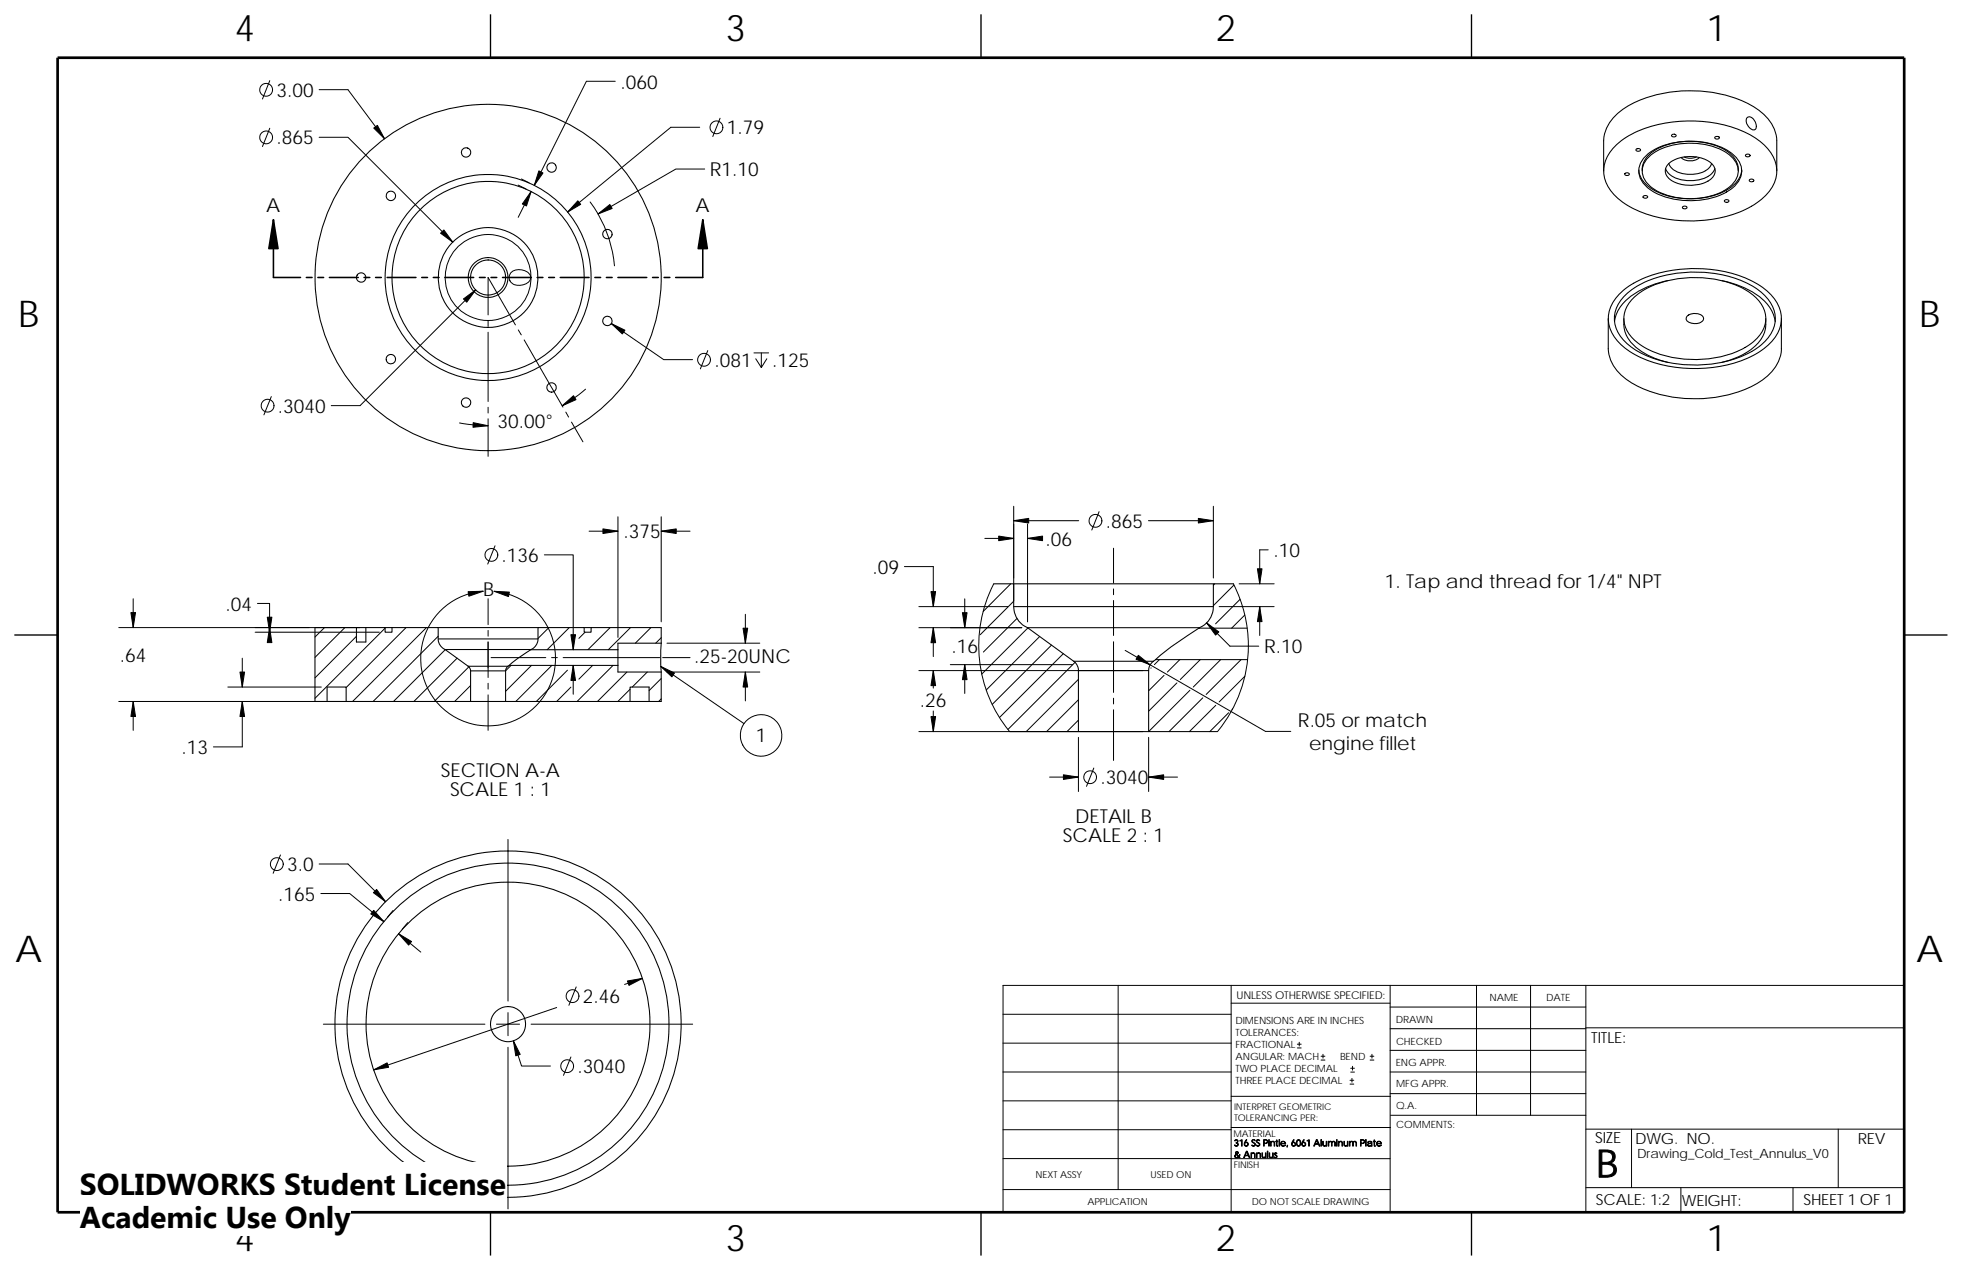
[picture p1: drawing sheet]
<svg xmlns="http://www.w3.org/2000/svg" width="432mm" height="279mm" viewBox="0 0 432 279" stroke-linecap="round" stroke-linejoin="round" font-family="sans-serif">
<g fill="none" stroke="#000" stroke-width=".22">
<path d="M59.4 17.7l-1.6 4.1M70.2 19.7h6.4l8 10.8M135.4 17.9h-6.3l-11.5 22.9M59.4 28.2l-1.6 4M70.2 30.2h6.4l23.1 23.1M114.7 39.4l1.7 .8M154 28h-6.4l-22.7 18.7M155.1 37.2h-6.4l-17.1 9.9M158.5 26l-1.6 4M112.6 59.8a2.89 2.89 0 0 1 4.2 1 2.19 2.19 0 0 1-2.7 2 1.73 1.73 0 0 1-1.8-.9 1.73 1.73 0 0 1 .3-2.1zM114 40.7l1.8 .9M116.9 42.1l-2.9 5.7"/>
<path d="M129.9 44.4a27.9 27.9 0 0 1 5.3 14.1M104.7 63.8l-25.5 25.4h-6.3M107.4 69.3v-8.3l6 10.5M107.4 70.5v1.3M107.4 73.1v15.2M114.1 72.6l.6 1.1M115.4 74.8l8.5 14.8M134.5 71.2l11.6 7.9h6.3M155.8 77.1l-1.7 4.1M165.9 77.6h3.3M166.3 78.9l1.3 2M167.6 77.6v3.3"/>
<path d="M168.8 78.9l-1.2 2M59.7 87.2l-1.6 4.1M101.1 93l3.5 .5 2.8 .2M107.4 89.6v1.3M107.4 92.1v8.3M124.5 90.7l.6 1.1M125.8 92.9l2.5 4.3M128.9 85.6l-2.2 1.8-3 1.9M129.6 116.9h6.4M136 113.7v26.5M145.5 113.7v23.1M145.5 116.9h6.4"/>
<path d="M216.7 118.4h6.4M223.1 111.4v20.8M223.1 114.6h14.3M226.1 118.4h2.8M226.1 115.3v21.5M241.9 112.6l-1.6 4M252.8 114.6h14.2M267 111.4v15.8M26.1 138.1h53.1M29.3 131.7v6.4M56.2 139.1h27.3M56.7 132.8h2.6v6.3"/>
<path d="M71.4 138.1l-2.1 2M75.9 138.1l-6.6 6.5M78.4 140l-9.1 9.1M84.8 138.2l-15.5 15.4M89.4 138.1l-13.2 13.2M93.9 138.1l-16.3 16.2M96.4 140l-14.3 14.3M106.3 130.1a14.8 14.8 0 0 0-11.6 22.4 14.8 14.8 0 0 0 25.3 .2 14.8 14.8 0 0 0-11.2-22.6M107.4 131.7v5.7M107.4 138.7v1.3M108.9 120.1l-1.6 4M119.8 122.1h6.4v20.8"/>
<path d="M120.8 138.1l-2.4 2.4M125.3 138.1l-4.9 4.8M128.8 139.1l-1.4 1.3M134.3 138.1l-4.9 4.8M138.8 138.1l-4.9 4.8M143.3 138.1l-3.5 3.4M164 135.1v6.4M199.1 124.7h6.3v8.8M202.2 133.5h19.6M202.2 138.1h22.7M205.4 138.1v6.3M212.3 131.7v6.4"/>
<path d="M218.7 128.4a29.7 29.7 0 0 0 3.5 32.6M222.4 128.4l-6 6.1M223.1 132.3l-7.4 7.3M223.8 136.1l-7.4 7.3M226.2 138.2l-10.1 10.1M245.1 120.6v7.7M245.1 129.6v1.2M245.1 132.1v7.7M265.6 137l5.1 5.2h6.3M267.3 128.4l-.3 .4M268.3 133.5h12.1M271.4 128.4a29.6 29.6 0 0 1-3.5 32.6"/>
<path d="M271.6 128.7l-4.6 4.5M272.7 128.4h7.7M272.9 131.8l-5.4 5.4M274 135.3l-2.9 2.9M277.2 133.5v6.3M279.1 121h-1.9v7.4M26.1 154.3h48.8M29.3 154.3v6.4M50.1 151.2h20.6M53.3 154.3v10h-6.3M53.3 144.8v6.4M98 142.9l-11.4 11.4"/>
<path d="M100.6 144.8l-9.5 9.5M103.2 146.7l-7.6 7.6M103.6 150.8l-3.5 3.5M107.4 141.2v7.9M107.4 150.3v1.3M107.4 152.9v7.8M108.1 144.7h12M112.5 146.4l-1.2 1.2M117 146.4l-5.7 5.7M121.4 144.7h1.3M121.5 146.4l-8 7.9M123.9 144.7h21.3"/>
<path d="M124.9 147.4l-6.9 6.9M125.6 151.2l-3.1 3.1M126.2 146.4v6.3M130.4 146.4l-3 3M134.9 146.4l-7.9 7.9M138 147.8l-6.5 6.5M138.7 151.6l-2.7 2.7M142.5 147.8l-3.4 3.4M145.4 146.6l18.3 12.6M145.5 140.3l-1.2 1.2M145.5 149.3l-2.6 2.6M145.5 153.8l-.6 .5"/>
<path d="M145.8 144.7h6.1M146.8 147.8h20.4M146.8 141.5h20.4M164 147.8v6.4M202.2 147.5h49.3M205.4 147.5v3.9M205.4 156.4v4.6M209.1 146.2h27M212.3 146.2v6.4M228.8 140l-11.8 11.8M231.4 141.9l-13 13.1M234 143.8l-14 14.1"/>
<path d="M236.6 145.7l-14.8 14.8M237.3 149.5l-11.5 11.5M237.3 153.9l-7 7.1M237.3 158.4l-2.5 2.6M245.1 141.2v11.1M245.1 153.6v1.3M245.1 156.1v11.2M247.6 143.1l30.9 17.8h5.6M253.3 146.9v.1M255.2 145.1l-1.1 1.1M256.2 148.6l-3.4 3.4M259 150.2l-6.2 6.3"/>
<path d="M259.7 145.1l-2.8 2.7M261.9 151.9l-9.1 9.1M264.2 145.1l-4.4 4.4M264.7 153.5l-7.4 7.5M267.6 155.2l-5.8 5.8M268.6 145.1l-6 6.1M270.4 156.8l-4.1 4.2M271.3 155.9l-.2 .2M273.1 145.1l-7.6 7.7M274 148.8l-5.7 5.6M202.2 161h49.3M231 171h6.3"/>
<path d="M237.3 162.2v11.9M240.7 169l-1.6 4M252.8 162.2v11.9M252.8 171h6.3M61.7 188.1l-1.6 4M70.2 190.1h6.4l8.3 8.3M70.6 196.6h6.4l7.5 6.2M111.8 184.7v35.5M86.5 200.3l-1.2 1.5M87.7 205.4l4.9 4.1M89.7 203l-1.2 1.4M126.8 217.1l-1.6 4.1"/>
<path d="M141.4 215.2l-3.9 1.4M246.1 216.8v44.9M271 216.8v49.9M305.9 216.8v49.9M325 216.8v28.6M336.8 216.8v28.6M349 216.8v49.9M71.2 225.3h35.5M109.3 225.3h5M111.8 222.8v5.1M111.8 230.4v35.6M113 229l1.8 5.5h6.3"/>
<path d="M116.9 225.3h35.5M122.5 221.7l-40.3 13.7M125.6 232.5l-1.6 4.1M220.7 235.8h50.3M220.7 229.5h50.3M220.7 223.1h50.3M271 220.7h34.9M285.5 230.5h.9M285.5 229.7h.9M285.9 229.3v.8M290.7 233.2h.9M290.7 232.4h.9"/>
<path d="M291.2 231.9v.9M297.1 238.5h.8M297.1 237.7h.8M297.3 235.9h.8M297.3 235h.8M297.5 237.3v.8M297.7 234.6v.8M301.5 233.2h.9M301.5 232.4h.9M301.9 231.9v.9M305.9 235.8h43.1M305.9 221.6h43.1"/>
<path d="M305.9 226.3h43.1M305.9 231.1h43.1M349 226.1h70.1M220.7 248.5h50.3M220.7 254.9h85.2M220.7 242.2h50.3M271 248.1h35M271 241.2h35M305.9 240.6h43.1M306 245.4h43M349 248.4h70.1M359.1 248.4v12.9"/>
<path d="M404.6 248.4v12.9M220.7 266.7v-49.9h198.4v49.9h-239.9M220.7 261.7h85.2M349 261.3h70.1M369.9 261.3v5.4M394.6 261.3v5.4"/>
<circle cx="58.6" cy="19.8" r="1.41"/>
<circle cx="58.6" cy="30.2" r="1.41"/>
<circle cx="157.7" cy="28" r="1.41"/>
<circle cx="107.4" cy="61" r="9.5"/>
<circle cx="154.9" cy="79.1" r="1.41"/>
<circle cx="58.9" cy="89.3" r="1.41"/>
<circle cx="241.1" cy="114.6" r="1.41"/>
<circle cx="108.1" cy="122.1" r="1.41"/>
<circle cx="167.5" cy="161.8" r="4.6"/>
<circle cx="239.9" cy="171" r="1.41"/>
<circle cx="60.9" cy="190.1" r="1.41"/>
<circle cx="126" cy="219.1" r="1.42"/>
<circle cx="124.8" cy="234.6" r="1.41"/>
</g>
<path d="M107.9 3.2v9.5M215.9 3.2v9.5M323.8 3.2v9.5M3.2 139.7h9.5M419.1 139.7h9.5M107.9 266.7v9.5M215.9 266.7v9.5M323.8 266.7v9.5" fill="none" stroke="#000" stroke-width=".3"/>
<path d="M12.7 12.7h406.4v254h-406.4z" fill="none" stroke="#000" stroke-width=".59"/>
<g fill="none" stroke="#000" stroke-width=".23">
<path d="M355.2 32.5a20.2 20.2 0 0 1 12.1-5.5 27.8 27.8 0 0 1 19.7 3.8 7.9 7.9 0 0 1 3.6 9.3 13.1 13.1 0 0 1-6.4 5.9 29.9 29.9 0 0 1-26-.8 9.6 9.6 0 0 1-5.3-7.4 7.4 7.4 0 0 1 2.3-5.3zM357.7 38.1a.47 .47 0 0 1 .5-.1 .47 .47 0 0 1 .3 .5l-.2 .1a.4 .4 0 0 1-.5 0 .4 .4 0 0 1-.1-.5zM360.1 32.8l.5-.1 .4 .2a.54 .54 0 0 1-.4 .4 .54 .54 0 0 1-.6-.3zM360.7 37.4a5.7 5.7 0 0 0 3.5 4.6 17.6 17.6 0 0 0 16.2-.4 5.5 5.5 0 0 0 2.9-4.2M362.4 34.1a15.1 15.1 0 0 1 11.4-3 11.7 11.7 0 0 1 8.8 4.2 4.7 4.7 0 0 1-2.2 6.7 17.3 17.3 0 0 1-17.2-.3 4.5 4.5 0 0 1-1.4-6.9zM363 34.4a15.2 15.2 0 0 1 14.1-2.1 8.1 8.1 0 0 1 5.3 4.1 4.6 4.6 0 0 1-2.5 5.3 16.1 16.1 0 0 1-16.1-.3 4.2 4.2 0 0 1-.8-7zM367 36.3a7.7 7.7 0 0 1 9.7-.3 2.43 2.43 0 0 1-1.2 4 8.4 8.4 0 0 1-8-.5 2.13 2.13 0 0 1-.5-3.2zM367.9 29.7a.54 .54 0 0 1 .5-.2 .54 .54 0 0 1 .5 .4 .57 .57 0 0 1-1-.2zM370 34.6a3 3 0 0 0 4 0M370.7 34.5l1.1 .3 1.5-.3M376.7 36a4 4 0 0 1-4 2.3 6.1 6.1 0 0 1-4.9-1.4l-.5-.9M377.4 37.1a4.2 4.2 0 0 1-3.6 2.5 7.8 7.8 0 0 1-6.7-1.6l-.5-.9"/>
<path d="M377.5 30.1h.1a.64 .64 0 0 1 .8 .2 .57 .57 0 0 1-.5 .3 .57 .57 0 0 1-.5-.3zM382.6 37.6a5.2 5.2 0 0 0-3.5-4.9 16.3 16.3 0 0 0-15.4 .7 4.7 4.7 0 0 0-2.3 4.2M384.2 34.1a.6 .6 0 0 1 1 .1 .51 .51 0 0 1-.6 .3 .51 .51 0 0 1-.4-.4zM384.6 25.8a1.67 1.67 0 0 1 1.9 1.8 .73 .73 0 0 1-.3 .9 .73 .73 0 0 1-.9-.2 1.76 1.76 0 0 1-.7-2.5zM385 39.6a.51 .51 0 0 1 .6-.2 .51 .51 0 0 1 .3 .4 .53 .53 0 0 1-.5 .2 .53 .53 0 0 1-.4-.4zM391 37.6v-6.6a9 9 0 0 0-4.9-7.4 29.6 29.6 0 0 0-27.9-.2 9.3 9.3 0 0 0-5.3 7.6v6.6M361.6 43.2a.57 .57 0 0 1 .6-.2 .57 .57 0 0 1 .4 .3 .53 .53 0 0 1-.5 .4 .53 .53 0 0 1-.5-.5zM370.3 45.5a.6 .6 0 0 1 1 .2 .52 .52 0 0 1-.6 .3 .52 .52 0 0 1-.4-.5zM379.6 44l.6-.1 .3 .3a.54 .54 0 0 1-.5 .3 .54 .54 0 0 1-.5-.3zM356.7 64.4a21.5 21.5 0 0 1 12.3-5.1 26.9 26.9 0 0 1 19.6 4.4 7.5 7.5 0 0 1 2.7 9.5 15.3 15.3 0 0 1-8.9 6.4 29.9 29.9 0 0 1-23.2-1.9 9.2 9.2 0 0 1-5.2-7.9 7.9 7.9 0 0 1 2.7-5.4zM357.4 70.1a7 7 0 0 0 3.3 6.8l2.8 1.6 3.5 1.2M357.5 65.1a19.6 19.6 0 0 1 12-5 25.3 25.3 0 0 1 17.9 4 7 7 0 0 1 2.4 9.2 14.7 14.7 0 0 1-9 6 27.8 27.8 0 0 1-20.8-2.2 8.7 8.7 0 0 1-4.7-7.1 7.1 7.1 0 0 1 2.2-4.9z"/>
<path d="M359.1 66a16.2 16.2 0 0 1 9.6-4.6 23.6 23.6 0 0 1 15.9 2.6 7.1 7.1 0 0 1 4 6.9 9 9 0 0 1-5.1 5.9 24.4 24.4 0 0 1-22.1-.7 7.3 7.3 0 0 1-4-6.5 6.3 6.3 0 0 1 1.7-3.6zM367 61.7a19 19 0 0 0-9.6 4.8 7.5 7.5 0 0 0-2.1 4.2M371.5 69.4a2.57 2.57 0 0 1 3.4 .5v.3a2.36 2.36 0 0 1-3.7 .2l-.1-.4zM379 61.7a17.9 17.9 0 0 1 10.2 5.5 7.4 7.4 0 0 1 1.5 3.5M388.6 70.1a7.7 7.7 0 0 1-4.6 7.6l-2.1 1.1-2.9 .9M392 70.1v6.6a9.2 9.2 0 0 1-5.2 7.6 29.5 29.5 0 0 1-27.9-.2 9 9 0 0 1-5-7.4v-6.6M78.4 138.1h-9.1v16.2h2.7M78.4 138.1v3.1h2.1v-3.1M78.4 138.1h2.1M80.5 138.1h4.3v1h1.5v-1M84.8 138.1h1.5M86.3 138.1h10.1l.2 3.3 .4 .7 1 .8"/>
<path d="M96.4 138.1h22M128.6 138.1h1.5M218.7 128.4h4.4v5.1a5.1 5.1 0 0 0 3 4.6M223.1 133.5h43.9M223.1 128.4h43.9M226.1 138.1h37.9M226.1 138.1l10.2 7.4M263.9 138.2h10.6M263.9 138.2l-2.8 1.8a48.1 48.1 0 0 0-6.8 5.1M264 138.1l-.1 .1M271.4 128.4h-4.4v5.1a5 5 0 0 1-3 4.6M72 154.3h4.2"/>
<path d="M96.4 140.6h22M98 142.9l5 3.7M98 142.9h18.9M103 146.6l.3 .3 .3 .7v6.7h-27.4v-3.1h-4.2v3.1M103 146.6h8.8M103.6 147.6h7.7M103.6 154.3h7.7M111.8 146.6l-.4 .6-.1 .4v6.7h27.4v-3.1h4.2v3.1M112.1 146.4l-.3 .2M112.1 146.4h23.9M116.8 142.9h19.2M116.8 142.9l-3 2.1-1.7 1.4"/>
<path d="M116.9 142.9h-.1M136 142.9v3.5M136 146.4v1.4h9.5M138.7 154.3h4.2M145.5 141.5l-.1 3.2 .1 3.1M145.5 141.5v-3.4h-15.4v1h-1.5v-1h-10.2l-.1 3.2-.4 .8-1 .8M145.5 147.8v6.5h-2.6M145.5 141.5h-9.5v1.4M236.3 145.5h17.6M236.3 145.5l.7 .7 .3 1v13.8h-15.1M237.3 147.5h15.5M253.9 145.5l-.9 1-.2 1v13.5h15.1"/>
<path d="M254.3 145.1l-.4 .4M254.3 145.1h20.3M237.3 161h15.5"/>
<circle cx="102.6" cy="33.5" r="1.03"/>
<circle cx="121.4" cy="36.9" r="1.03"/>
<circle cx="86" cy="43.1" r="1.04"/>
<circle cx="133.7" cy="51.5" r="1.04"/>
<circle cx="79.5" cy="61.1" r="1.03"/>
<circle cx="86" cy="79" r="1.03"/>
<circle cx="107.4" cy="61" r="11"/>
<circle cx="107.4" cy="61" r="4.4"/>
<circle cx="107.4" cy="61.1" r="3.9"/>
<circle cx="107.4" cy="61" r="38.1"/>
<circle cx="107.4" cy="61" r="22.7"/>
<circle cx="107.4" cy="61" r="21.1"/>
<circle cx="133.7" cy="70.6" r="1.03"/>
<circle cx="102.6" cy="88.6" r="1.03"/>
<circle cx="121.4" cy="85.2" r="1.03"/>
<circle cx="111.8" cy="225.3" r="3.9"/>
<circle cx="111.8" cy="225.3" r="38.1"/>
<circle cx="111.8" cy="225.3" r="35.4"/>
<circle cx="111.8" cy="225.3" r="31.2"/>
</g>
<g fill="#000" stroke="#000" stroke-width=".22">
<path d="M82.3 28.2l.8-.6 1.5 2.9z" fill-rule="evenodd"/>
<path d="M97 51.3l.7-.7 2 2.7z" fill-rule="evenodd"/>
<path d="M116.9 42.1l-1 3.2-.9-.4z" fill-rule="evenodd"/>
<path d="M118.6 37.6l.9 .5-1.9 2.7z" fill-rule="evenodd"/>
<path d="M127.2 44.2l.6 .8-2.9 1.7z" fill-rule="evenodd"/>
<path d="M131.6 47.1l2.6-2.1 .5 .9z" fill-rule="evenodd"/>
<path d="M102 65.8l2.7-2-2 2.7z" fill-rule="evenodd"/>
<path d="M134.5 71.2l3 1.4-.5 .9z" fill-rule="evenodd"/>
<path d="M104.1 93l3.3 .7-3.3 .3z" fill-rule="evenodd"/>
<path d="M123.7 89.3l2.5-2.2 .6 .8z" fill-rule="evenodd"/>
<path d="M132.7 116.4l3.3 .5-3.3 .5z" fill-rule="evenodd"/>
<path d="M145.5 116.9l3.3-.5v1z" fill-rule="evenodd"/>
<path d="M223.1 114.6l3.3-.6v1.1z" fill-rule="evenodd"/>
<path d="M219.8 117.9l3.3 .5-3.3 .6z" fill-rule="evenodd"/>
<path d="M226.1 118.4l3.3-.5v1.1z" fill-rule="evenodd"/>
<path d="M263.7 114l3.3 .6-3.3 .5z" fill-rule="evenodd"/>
<path d="M28.8 134.8h1l-.5 3.3z" fill-rule="evenodd"/>
<path d="M59.3 138.1l.5 3.3h-1z" fill-rule="evenodd"/>
<path d="M58.8 135.8h1l-.5 3.3z" fill-rule="evenodd"/>
<path d="M103 130.2l3.3-.1-3.1 1.1z" fill-rule="evenodd"/>
<path d="M108.8 130.1l3.3 .2-.2 1z" fill-rule="evenodd"/>
<path d="M204.9 130.2h1l-.5 3.3z" fill-rule="evenodd"/>
<path d="M205.4 138.1l.5 3.3h-1z" fill-rule="evenodd"/>
<path d="M211.8 134.8h1l-.5 3.3z" fill-rule="evenodd"/>
<path d="M265.6 137l2.6 2-.7 .7z" fill-rule="evenodd"/>
<path d="M276.7 125.1h1l-.5 3.3z" fill-rule="evenodd"/>
<path d="M277.2 133.5l.5 3.3h-1z" fill-rule="evenodd"/>
<path d="M29.3 154.3l.5 3.3h-1z" fill-rule="evenodd"/>
<path d="M52.8 147.8h1l-.5 3.4z" fill-rule="evenodd"/>
<path d="M53.3 154.3l.5 3.3h-1z" fill-rule="evenodd"/>
<path d="M126.2 146.4l.5 3.3h-1.1z" fill-rule="evenodd"/>
<path d="M125.6 139.6h1.1l-.5 3.3z" fill-rule="evenodd"/>
<path d="M145.4 146.6l3 1.5-.5 .8z" fill-rule="evenodd"/>
<path d="M163.5 138.2h1l-.5 3.3z" fill-rule="evenodd"/>
<path d="M164 147.8l.5 3.4h-1z" fill-rule="evenodd"/>
<path d="M205.4 147.5l.5 3.3h-1z" fill-rule="evenodd"/>
<path d="M212.3 146.2l.5 3.3h-1z" fill-rule="evenodd"/>
<path d="M250.5 144.2l2.6 2.1-3.1-1.3z" fill-rule="evenodd"/>
<path d="M204.9 157.6h1l-.5 3.4z" fill-rule="evenodd"/>
<path d="M234 170.5l3.3 .5-3.3 .5z" fill-rule="evenodd"/>
<path d="M252.8 171l3.3-.5v1z" fill-rule="evenodd"/>
<path d="M82.2 196.4l.7-.7 2 2.7z" fill-rule="evenodd"/>
<path d="M82.3 200.3l2.2 2.5-2.9-1.7z" fill-rule="evenodd"/>
<path d="M87.7 205.4l2.9 1.7-.7 .8z" fill-rule="evenodd"/>
<path d="M138.1 215.8l3.3-.6-3 1.6z" fill-rule="evenodd"/>
<path d="M82.2 235.4l3-1.6 .3 1z" fill-rule="evenodd"/>
<path d="M113 229l1.5 3-1 .3z" fill-rule="evenodd"/>
</g>
<g fill="none" stroke="#000" stroke-width=".34">
<path d="M60.2 48.3v12.7h5.9M154.7 48.3v12.7h-6M67.4 61h1.3M70 61h1.2M72.5 61h6.3M80.1 61h1.3M82.7 61h1.2M85.2 61h6.3M92.8 61h1.3M95.4 61h1.2M97.9 61h6.3M105.5 61h1.3"/>
<path d="M108.1 61h1.2M110.6 61h6.3M118.2 61h1.3M120.8 61h1.2M123.3 61h6.3M130.9 61h1.3M133.5 61h1.2M136 61h6.3M143.6 61h1.3M146.2 61h1.2"/>
</g>
<path d="M60.2 48.3l1 6.4h-2zM154.7 48.3l1 6.4h-2.1z" fill="#000" stroke="#000" stroke-width=".34"/>
<g fill="#fff">
<path d="M17.6 255.7h93.8v8.8h-93.8z"/>
<path d="M17.6 262.9h59.6v8.9h-59.6z"/>
</g>
<text font-size="8.5" x="351.3" y="259">B</text>
<g font-size="8.1">
<text x="51.7" y="9">4</text>
<text x="159.7" y="9">3</text>
<text x="267.6" y="9">2</text>
<text x="375.6" y="9">1</text>
<text x="4" y="72">B</text>
<text x="422.4" y="72">B</text>
<text x="3.3" y="211.7">A</text>
<text x="421.7" y="211.7">A</text>
<text x="51.7" y="275.2">4</text>
<text x="159.7" y="275.2">3</text>
<text x="267.6" y="275.2">2</text>
<text x="375.6" y="275.2">1</text>
</g>
<g font-size="6.6">
<text x="17.6" y="262.8">SOLIDWORKS Student License</text>
<text x="17.6" y="270.1">Academic Use Only</text>
</g>
<g font-size="4.2">
<text x="60.8" y="21.3">3.00</text>
<text x="136.6" y="19.5">.060</text>
<text x="159.9" y="29.6">1.79</text>
<text x="60.8" y="31.8">.865</text>
<text x="156.3" y="38.8">R1.10</text>
<text x="58.6" y="46.6">A</text>
<text x="153.1" y="46.6">A</text>
<text x="157.2" y="80.7">.081</text>
<text x="170" y="80.7">.125</text>
<text x="61.2" y="90.8">.3040</text>
<text x="109.5" y="94.2">30.00°</text>
<text x="137.2" y="118.4">.375</text>
<text x="243.4" y="116.1">.865</text>
<text x="110.4" y="123.6">.136</text>
<text x="230.1" y="120">.06</text>
<text x="280.3" y="122.6">.10</text>
<text x="106.4" y="131.2">B</text>
<text x="192" y="126.2">.09</text>
<text x="304.8" y="129.3">1. Tap and thread for 1/4&quot; NPT</text>
<text x="49.6" y="134.3">.04</text>
<text x="209.4" y="143.8">.16</text>
<text x="278.2" y="143.8">R.10</text>
<text x="26.4" y="145.7">.64</text>
<text x="152.8" y="145.8">.25-20UNC</text>
<text x="202.5" y="155.5">.26</text>
<text x="285.7" y="160">R.05 or match</text>
<text x="39.9" y="165.9">.13</text>
<text x="166.3" y="163.3">1</text>
<text x="288.1" y="165">engine fillet</text>
<text x="97" y="170.9">SECTION A-A</text>
<text x="242.2" y="172.5">.3040</text>
<text x="99" y="175.1">SCALE 1 : 1</text>
<text x="233.9" y="185.3">SCALE 2 : 1</text>
<text x="236.6" y="181.1">DETAIL B</text>
<text x="63.2" y="191.6">3.0</text>
<text x="61.2" y="198.2">.165</text>
<text x="128.3" y="220.7">2.46</text>
<text x="127.1" y="236.1">.3040</text>
</g>
<g font-size="3.4">
<text x="350.2" y="229.5">TITLE:</text>
<text x="351.1" y="251.6">SIZE</text>
<text x="359.9" y="251.6">DWG. NO.</text>
<text x="408.9" y="251.7">REV</text>
<text x="351.2" y="265.2">SCALE: 1:2</text>
<text x="370.1" y="265.2">WEIGHT:</text>
<text x="396.9" y="265.2">SHEET 1 OF 1</text>
</g>
<text font-size="2.8" x="360.3" y="254.8">Drawing_Cold_Test_Annulus_V0</text>
<text font-size="2.4" x="272.1" y="219.7">UNLESS OTHERWISE SPECIFIED:</text>
<g font-size="2.2">
<text x="327.8" y="220.2">NAME</text>
<text x="340.3" y="220.2">DATE</text>
<text x="271.9" y="225.3">DIMENSIONS ARE IN INCHES</text>
<text x="271.9" y="227.9">TOLERANCES:</text>
<text x="307.2" y="225">DRAWN</text>
<text x="271.9" y="230.6">FRACTIONAL</text>
<text x="271.9" y="233.2">ANGULAR: MACH</text>
<text x="294.9" y="233.2">BEND</text>
<text x="307.2" y="229.8">CHECKED</text>
<text x="271.9" y="238.5">THREE PLACE DECIMAL</text>
<text x="271.9" y="235.9">TWO PLACE DECIMAL</text>
<text x="307.2" y="234.5">ENG APPR.</text>
<text x="307.3" y="239.2">MFG APPR.</text>
<text x="307.3" y="243.9">Q.A.</text>
<text x="307.3" y="248.2">COMMENTS:</text>
</g>
<g font-size="2.1">
<text x="227.9" y="259.2">NEXT ASSY</text>
<text x="253.2" y="259.2">USED ON</text>
<text x="239.3" y="265.1">APPLICATION</text>
<text x="275.5" y="265.1">DO NOT SCALE DRAWING</text>
</g>
<g font-size="2">
<text x="271.6" y="244.1">INTERPRET GEOMETRIC</text>
<text x="271.5" y="250.2">MATERIAL</text>
<text x="271.6" y="246.6">TOLERANCING PER:</text>
<text x="271.5" y="257">FINISH</text>
<text x="271.5" y="252.2">316 SS Pintle, 6061 Aluminum Plate</text>
<text x="271.5" y="254.7">&amp; Annulus</text>
</g>
</svg>
